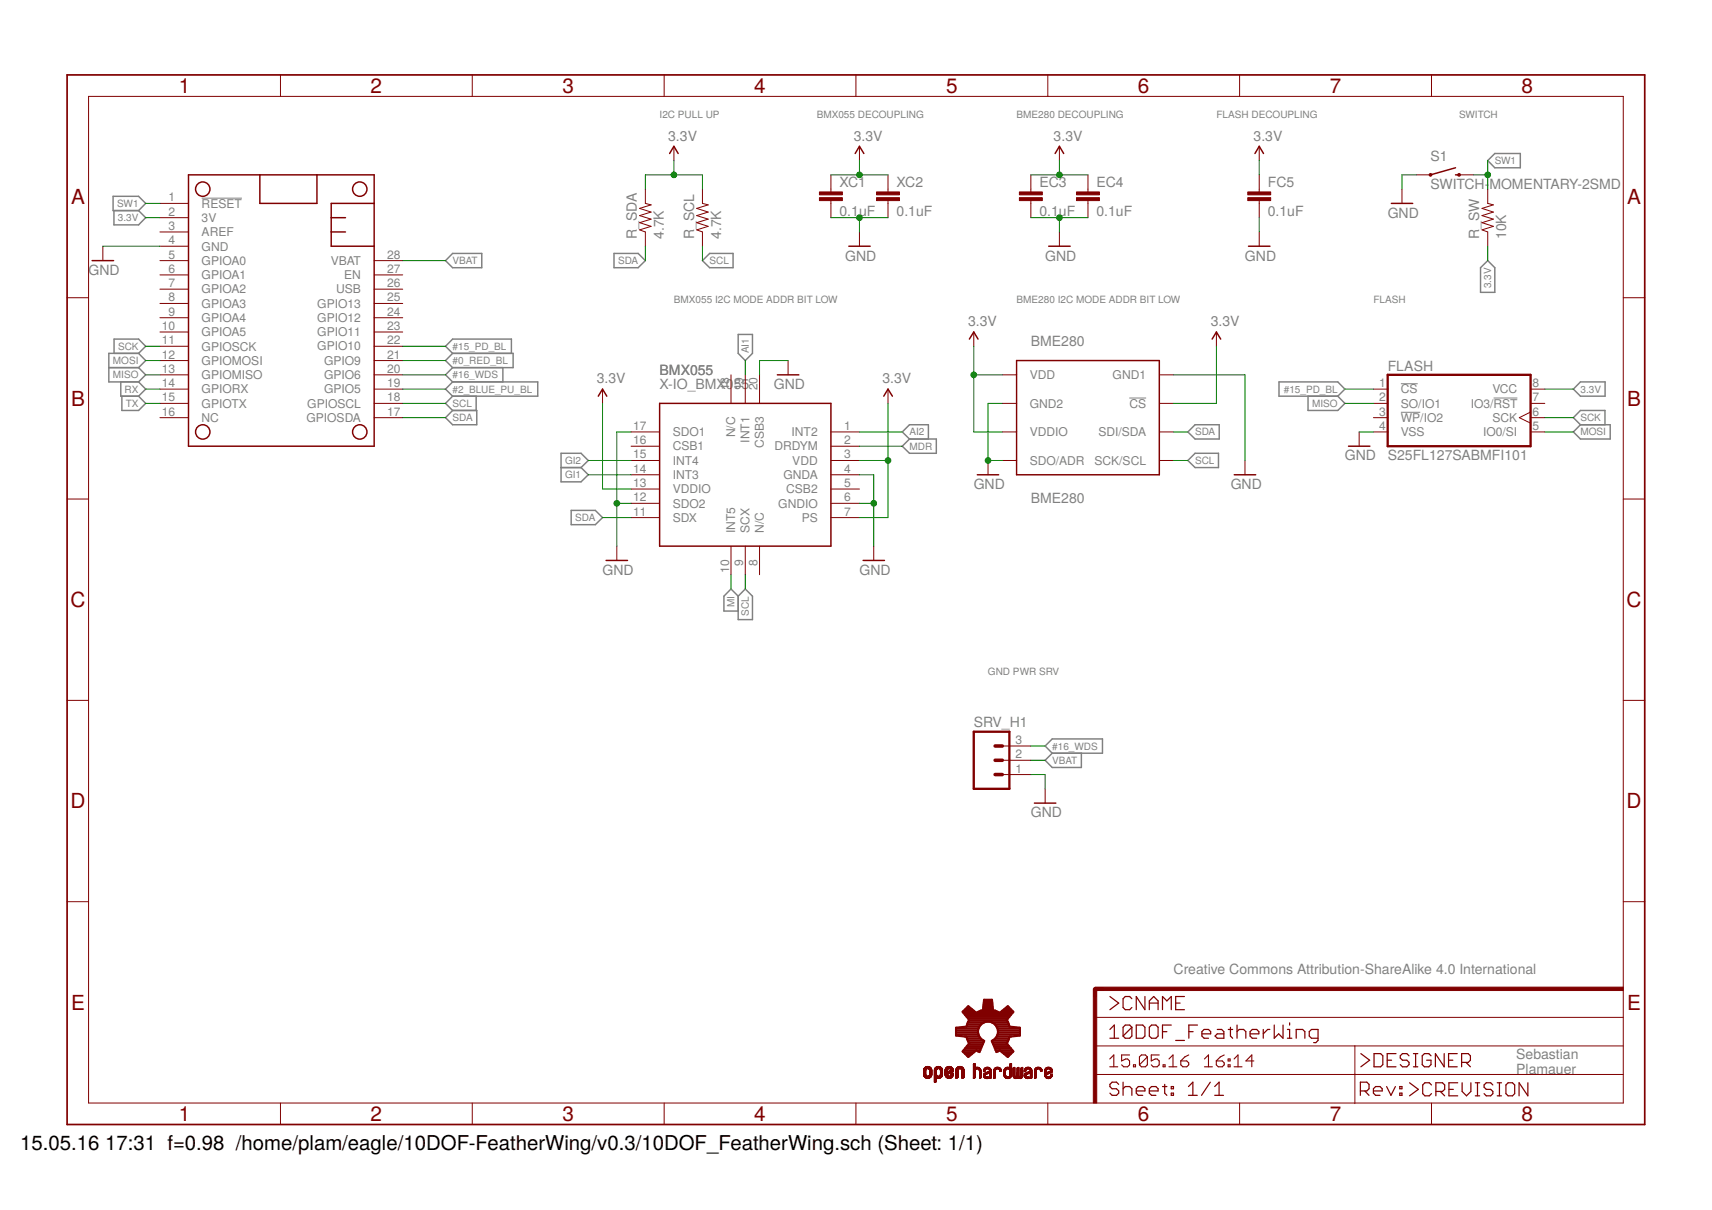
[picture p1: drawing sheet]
<svg xmlns="http://www.w3.org/2000/svg" width="297mm" height="210mm" viewBox="0 0 297 210" stroke-linecap="round" stroke-linejoin="round" font-family="sans-serif">
<path d="M35 34.4h7M195.9 69h3M243.1 66.6h2.9M243.1 71.5h3.3M259.1 69h4.2" fill="none" stroke="#808080" stroke-width=".17"/>
<g fill="none" stroke="#808080" stroke-width=".25">
<path d="M19.6 34.1h4.4l1.3 1.2-1.3 1.2h-4.4zM19.8 36.5v2.5h4.2l1.3-1.2-1.3-1.3M258.1 27.9l1.3-1.3h4.4v2.5h-4.4zM78.5 44h5.1v2.4h-5.1l-1.2-1.2zM106.5 44h4.2l1.3 1.2-1.3 1.2h-4.2zM121.9 45.2l1.2-1.2h4.1v2.4h-4.1zM128.1 58h2.5v3.3l-1.3 1.2-1.2-1.2zM256.9 46.4l1.2-1.2 1.3 1.2v4.3h-2.5zM18.9 63.8h5.1M19.8 61.3v-2.5h4.2l1.3 1.3-1.3 1.2M21 66.3v2.4h3M21.1 68.7v2.5h2.9l1.3-1.2-1.3-1.3"/>
<path d="M24 61.3h-5.1v5h5.1M24 66.3l1.3 1.2-1.3 1.2M24 63.8l1.3 1.2-1.3 1.3M24 61.3l1.3 1.2-1.3 1.3M78.5 71.2h4.2v2.5h-4.2l-1.2-1.2zM78.5 68.7l-1.2 1.3 1.2 1.2M78.5 66.3h14.8v2.4h-14.8M78.5 61.3h10.5v2.5h-10.5M78.5 61.3l-1.2-1.2 1.2-1.3h10.2v2.5M78.5 66.3l-1.2 1.2 1.2 1.2M78.5 63.8l-1.2 1.2 1.2 1.3M78.5 61.3l-1.2 1.2 1.2 1.3"/>
<path d="M82.6 68.7v2.5M87.2 63.8v2.5M97.3 78.6h3.5l1.3 1.3-1.3 1.2 1.3 1.3-1.3 1.2h-3.5zM157.8 76.2l-1.3-1.3 1.3-1.2h3.3v2.5M157.8 76.2h4.7v2.4h-4.7l-1.3-1.2zM206.1 79.9l1.2-1.3h4.1v2.5h-4.1zM207.3 73.7h4.2v2.5h-4.2l-1.2-1.3zM221.9 66.3h10.2l1.2 1.2-1.2 1.2h-10.2zM226.9 68.7v2.5h5.2l1.2-1.2-1.2-1.3M274.2 73.7l-1.2-1.2 1.2-1.3h4.3v2.5M274.2 73.7h5.2v2.5h-5.2l-1.2-1.3zM274.2 66.3h4.3v2.4h-4.3l-1.2-1.2z"/>
<path d="M97.3 81.1h3.5M99.1 88.5h4.2l1.2 1.3-1.2 1.2h-4.2zM128.1 103.4l-1.3-1.2-1.2 1.2v2.6h2.5M129.3 102.2l1.3 1.2v4.1h-2.5v-4.1zM181.3 129.4l1.3-1.2h8.7v2.5h-8.7zM182.6 130.7l-1.3 1.2 1.3 1.2h5v-2.4"/>
</g>
<g fill="none" stroke="#800000" stroke-width=".25">
<path d="M32.7 30.3h32.2v47.1h-32.2zM45.1 30.3v5h9.9v-5M57.5 37.8h2.4M64.9 35.3h-7.4v7.4h7.4M116.2 26.6l.7-1.2 .8 1.2M148.4 26.6l.7-1.2 .8 1.2M183.1 26.6l.7-1.2 .8 1.2M217.7 26.6l.8-1.2 .7 1.2M241.4 35.3h3.7M252.5 30.3h.7M252.5 29.1l-4.3 1.2M16 45.2h3.7"/>
<path d="M57.5 40.2h2.4M147.3 42.7h3.7M168.2 58.8l.8-1.2 .7 1.2M181.9 42.7h3.8M210.3 58.8l.8-1.2 .7 1.2M216.6 42.7h3.7M103.8 68.7l.7-1.2 .8 1.2M114.4 70h29.8v24.7h-29.8zM134.9 65h3.7M153.3 68.7l.8-1.2 .7 1.2M176.4 62.5h24.7v19.9h-24.7zM234 77.4h3.7"/>
<path d="M105.2 97.2h3.7M149.8 97.2h3.7M169.6 82.4h3.7M214.1 82.4h3.8M179.5 139.3h3.7"/>
<circle cx="35.2" cy="32.8" r="1.25"/>
<circle cx="62.4" cy="32.8" r="1.25"/>
<circle cx="35.2" cy="74.9" r="1.25"/>
<circle cx="62.4" cy="74.9" r="1.25"/>
</g>
<g fill="none" stroke="#800000" stroke-width=".17">
<path d="M15.4 16.7h266.2v174.6h-266.2zM48.7 13v3.7M81.9 13v3.7M115.2 13v3.7M148.5 13v3.7M181.8 13v3.7M215.1 13v3.7M248.4 13v3.7M27.7 35.3h5M27.7 37.8h5M112 32.8v2.5l1 .2-2 .7 2 .6-2 .6 2 .6-2 .6 2 .7-2 .6 1 .3v2.5M116.9 25.4v2.5"/>
<path d="M121.9 32.8v2.5l1 .2-2 .7 2 .6-2 .6 2 .6-2 .6 2 .7-2 .6 1 .3v2.5M144.2 30.3v3M144.2 34.8v3M149.1 25.4v2.5M154.1 30.3v3M154.1 34.8v3M178.9 30.3v3M178.9 34.8v3M183.8 25.4v2.5M188.8 30.3v3M188.8 34.8v3M218.5 25.4v2.5"/>
<path d="M218.5 30.3v3M218.5 34.8v3M243.2 32.8v2.5M245.7 30.3h2.5M253.2 30.3h2.5M258.1 32.8v2.5l1 .2-2 .7 2 .6-2 .6 2 .6-2 .6 2 .7-2 .6 1 .3v2.5M11.6 51.6h3.8M17.8 42.7v2.5M27.7 40.2h5M27.7 42.7h5M27.7 45.2h5M27.7 47.7h5"/>
<path d="M27.7 50.2h5M27.7 52.6h5M27.7 55.1h5M27.7 57.6h5M64.9 45.2h5M64.9 47.7h5M64.9 50.2h5M64.9 52.6h5M64.9 55.1h5M64.9 57.6h5M149.1 40.2v2.5M169 57.6v2.5"/>
<path d="M183.8 40.2v2.5M211.1 57.6v2.5M218.5 40.2v2.5M281.6 51.6h3.8M27.7 60.1h5M27.7 62.5h5M27.7 65h5M27.7 67.5h5M27.7 70h5M27.7 72.5h5M64.9 60.1h5M64.9 62.5h5"/>
<path d="M64.9 65h5M64.9 67.5h5M64.9 70h5M64.9 72.5h5M104.5 67.5v2.5M109.5 77.4h4.9M109.5 74.9h4.9M109.5 79.9h4.9M126.8 65v5M129.3 65v5M131.8 65v5M136.7 62.5v2.5"/>
<path d="M144.2 77.4h4.9M144.2 74.9h4.9M144.2 79.9h4.9M154.1 67.5v2.5M171.4 79.9v2.5M173.9 65h2.5M173.9 70h2.5M173.9 74.9h2.5M173.9 79.9h2.5M201.1 65h2.5M201.1 70h2.5M201.1 74.9h2.5"/>
<path d="M201.1 79.9h2.5M216 79.9v2.5M235.8 74.9v2.5M238.3 67.5h2.5M238.3 70h2.5M238.3 72.5h2.5M238.3 74.9h2.5M265.6 67.5h2.4M265.6 70h2.4M265.6 72.5h2.4M265.6 74.9h2.4M265.6 71.5l-2 1 2 .9"/>
<path d="M11.6 86.6h3.8M107 94.7v2.5M109.5 84.8h4.9M109.5 82.4h4.9M109.5 87.3h4.9M109.5 89.8h4.9M126.8 94.7v5M129.3 94.7v5M131.8 94.7v5M144.2 84.8h4.9M144.2 82.4h4.9M144.2 87.3h4.9"/>
<path d="M144.2 89.8h4.9M151.6 94.7v2.5M281.6 86.6h3.8M11.6 121.5h3.8M173.9 134.4h5M173.9 131.9h5M173.9 129.4h5M181.3 136.8v2.5M281.6 121.5h3.8M11.6 156.4h3.8M281.6 156.4h3.8M190 176.5h91.6"/>
<path d="M48.7 191.3v3.8M81.9 191.3v3.8M115.2 191.3v3.8M148.5 191.3v3.8M160.3 186.4h.3M160.3 186.5h.4M160.3 186.3h.3M160.3 186.2h.3M160.3 186.1h.3M160.3 186h.3M160.3 185.9h.3M160.3 185.8h.3"/>
<path d="M160.3 185.7h.3M160.3 185.6h.3M160.3 186.6h.5M160.3 186.5l.4 .1M160.3 185.5h.4M160.3 185.5h.5M160.3 186.7h1.3M160.3 185.4h1.3M160.4 186.8h1.2M160.4 185.3h1.2M160.4 185.3h1.1M160.4 186.8h1.1"/>
<path d="M160.4 185.2h1.1M160.4 186.9h1.1M160.5 186.9h.9M160.5 185.1h.9M160.6 185.1h.8M160.6 187h.7M160.7 185.6h-.4M160.7 185.1h.6M160.7 187h.5M160.7 185.5h-.4M160.8 185h.3M160.8 185.4h-.5"/>
<path d="M160.8 187.1h.3M161.1 185.4h.5M161.1 186.6h.5M161.2 186.6h.4M161.2 185.5h.4M161.3 186.5h.3M161.3 186.5h.4M161.3 185.6h.4M161.3 186.4h.4M161.3 186.3h.4M161.3 186.2h.4M161.3 186.1h.4"/>
<path d="M161.3 186h.4M161.3 185.9h.4M161.3 185.8h.4M161.3 185.7h.4M162.1 186.4h.4M162.1 187.7h.2M162.1 187.6h.4M162.1 187.5h.4M162.1 187.4h.4M162.1 187.3h.4M162.1 187.2h.4M162.1 187.1h.4"/>
<path d="M162.1 186.9h1.2M162.1 186.8h1.3M162.1 186.7h1.4M162.1 186.6h.6M162.1 186.6h.5M162.1 186.5l.5 .1M162.1 186.5h.4M162.1 186.3h.4M162.1 186.2h.4M162.1 186.1h.4M162.1 186h.4M162.1 185.9h.4"/>
<path d="M162.1 185.8h.4M162.1 185.7h.4M162.2 185.4h.5M162.2 185.4h1.2M162.2 185.3h1.2M162.3 185.3h1.1M162.3 185.2h1M162.4 185.1h.9M162.4 187.7h-.3M162.4 185.1h.8M162.5 187.6l-.4 .1M162.5 185.6l-.4 .1"/>
<path d="M162.5 185.6h-.4M162.5 185.1h.6M162.5 185.5l-.4 .1M162.6 185.5h-.5M162.6 185.5h-.4M162.6 185h.4M162.7 187.1h.3M163 186.6h.5M163 185.4h.5M163 185.5h.5M163.1 187h-1M163.1 185.5h.4"/>
<path d="M163.1 186.5h.4M163.1 185.6h.4M163.2 186.4h.3M163.2 185.7h.3M163.2 185.6h.3M163.2 186.3h.3M163.2 186.2h.3M163.2 186.1h.3M163.2 186h.3M163.2 185.9h.3M163.2 185.8h.3M163.2 187h-1.1"/>
<path d="M163.2 186.9l-1.1 .1M163.3 186.9h-1.2M163.4 186.8h-1.3M163.4 186.7l-1.3 .1M163.5 185.4h-1.3M163.5 186.5l-.4 .1M164 186.5h.4M164 186.4h.4M164 185.9h1.4M164 185.9h.3M164 185.8h.3M164 185.7h.3"/>
<path d="M164 185.6h.4M164 186.6h.5M164 186.5l.4 .1M164 186.7h1.3M164 185.4h1.4M164.1 186.7h1.2M164.1 185.4h1.2M164.1 185.3h1.2M164.1 186.8h1.2M164.1 186.8h1.1M164.1 185.2h1.1M164.2 186.9h1"/>
<path d="M164.2 185.2h1M164.3 185.1h.8M164.3 187h.8M164.4 185.7h-.4M164.4 185.6l-.4 .1M164.4 185.1h.6M164.4 186.4h-.4M164.4 187h.5M164.4 185.5h-.4M164.5 186.3l-.5 .1M164.5 185.5h-.5M164.5 185.9h.9"/>
<path d="M164.5 185h.3M164.5 187.1h.3M164.5 186.3h-.5M164.5 185.4h-.5M164.6 185.8h.8M164.7 186.2l-.7 .1M164.7 185.8h.7M164.7 186.2h-.7M164.8 185.7h.6M164.8 185.4h.6M164.9 186.2h-.9M164.9 185.5h.5"/>
<path d="M165 186.5h.4M165 186.1h-1M165 185.7h.4M165 185.5h.4M165 185.6h.4M165 186.4h.4M165 186.3h.4M165.1 186.3h.3M165.1 186.9l-.8 .1M165.1 186l-1.1 .1M165.2 186.2h.2M165.2 186h-1.2"/>
<path d="M165.3 186.2h.1M165.4 186.6h-.6M165.4 185.9l-1.4 .1M165.4 186.6h-.5M165.8 186.4h.4M165.8 187h.3M165.8 186.9h.4M165.8 186.8h.4M165.8 186.7h.4M165.8 186.6h.4M165.8 186.5h.4M165.8 186.3h.4"/>
<path d="M165.8 186.2h.4M165.8 186.1h.4M165.8 186h.4M165.8 185.9h.4M165.8 185.8h.4M165.8 185.7h.4M165.9 187h.1M165.9 185.5h.4M165.9 185.4h1.3M165.9 185.3h1.3M166 185.3h1.1M166 185.2h1.1"/>
<path d="M166.1 185.2h.9M166.1 185.1h.9M166.2 185.1h.7M166.2 186.9l-.4 .1M166.2 186.9h-.4M166.2 185.6h-.4M166.2 185.1h.6M166.3 185.5h-.4M166.4 185h.3M166.4 185.4h-.5M166.7 185.4h.5M166.8 185.5h.4"/>
<path d="M166.8 185.5h.5M166.9 186.4h.4M166.9 187h.3M166.9 186.9h.4M166.9 186.8h.4M166.9 186.7h.4M166.9 186.6h.4M166.9 186.5h.4M166.9 186.3h.4M166.9 186.2h.4M166.9 186.1h.4M166.9 186h.4"/>
<path d="M166.9 185.9h.4M166.9 185.8h.4M166.9 185.7h.4M166.9 185.6l.4 .1M166.9 185.6h.4M166.9 187h.2M167.2 185.4h-1.3M167.2 186.9l-.3 .1M167.3 186.9h-.4M168.9 184.6h.3M168.9 186.4h.3M168.9 187.1h.1"/>
<path d="M168.9 186.9h.2M168.9 186.9h.3M168.9 186.8h.3M168.9 186.7h.3M168.9 186.6h.3M168.9 186.5h.3M168.9 186.3h.3M168.9 186.2h.3M168.9 186.1h.3M168.9 186h.3M168.9 185.9h.3M168.9 185.8h.3"/>
<path d="M168.9 185.7h.3M168.9 185.5h.4M168.9 185.4h1.2M168.9 185.3l1.2 .1M168.9 185.3h1.1M168.9 185.3h1M168.9 185.2h1M168.9 185.2h.3M168.9 185.1h.3M168.9 185h.3M168.9 184.9h.3M168.9 184.8h.3"/>
<path d="M168.9 184.7h.3M168.9 184.5h.3M169 184.5h.1M169.1 187h-.2M169.2 186.9h-.3M169.2 185.6l-.3 .1M169.2 185.6h-.3M169.3 185.2h.5M169.3 185.5h-.4M169.4 185.5h-.5M169.4 185.1h.3M169.5 185.4h-.6"/>
<path d="M169.6 185.4h.5M169.7 185.5h.4M169.8 185.5h.4M169.9 185.6h.3M169.9 185.8h.3M169.9 185.7h.3M169.9 186.4h.3M169.9 187.1h.1M169.9 186.9h.3M169.9 186.8h.3M169.9 186.7h.3M169.9 186.6h.3"/>
<path d="M169.9 186.5h.3M169.9 186.3h.3M169.9 186.2h.3M169.9 186.1h.3M169.9 186h.3M169.9 185.9h.3M170.1 187h-.2M170.2 187h-.3M170.2 186.9h-.3M170.6 186.7h.4M170.6 186.6h.3M170.7 186.8h.4"/>
<path d="M170.7 186.7l.3 .1M170.7 185.9h.1M170.7 185.7h.2M170.7 185.6h.3M170.7 186.8h.8M170.7 186.9h.8M170.8 186.9h.7M170.8 185.4h1.1M170.8 186.9l.7 .1M170.8 187h.7M170.8 185.9h-.2M170.8 185.3l1 .1"/>
<path d="M170.9 185.3h.9M170.9 185.8h-.3M170.9 185.3h.8M170.9 186.1h1.1M170.9 187h.6M170.9 186.5l-.3 .1M170.9 185.7h-.2M170.9 185.2h.8M171 186.5h-.4M171 186.5h-.3M171 187.1h.5M171 186.4h-.3"/>
<path d="M171 186.1h1M171 185.5l-.3 .1M171 185.2h.6M171.1 186.4h-.4M171.1 186.1h.9M171.1 185.5h-.4M171.1 185.1h.4M171.2 186.3l-.5 .1M171.2 187.1h-.1M171.2 186h.8M171.2 185.4h-.4M171.3 187.1h.1"/>
<path d="M171.3 186.3h-.6M171.3 186h.7M171.4 186.8h.1M171.4 185.4h.5M171.4 186.2l-.6 .1M171.4 185.9h.6M171.5 185.5h.4M171.5 186.2h-.7M171.5 185.9h.5M171.6 185.5h.3M171.6 185.8h.4M171.6 185.6h.4"/>
<path d="M171.7 185.8h.3M171.7 185.6h.3M171.7 186.4h.3M171.7 186.9h.3M171.7 186.8h.3M171.7 186.7h.3M171.7 186.6h.3M171.7 186.5h.3M171.7 186.3h.3M171.7 186.2h.3M171.7 185.7h.3M171.7 187.1h.1"/>
<path d="M171.9 187h-.2M172 187h-.3M172 186.2h-1.2M172.4 186.4h.3M172.4 187.1h.1M172.4 186.9h.3M172.4 186.8h.3M172.4 186.7h.3M172.4 186.6h.3M172.4 186.5h.3M172.4 186.3h.3M172.4 186.2h.3"/>
<path d="M172.4 186.1h.3M172.4 186h.3M172.4 185.9h.3M172.4 185.8h.3M172.4 185.7h.3M172.4 185.6h.3M172.4 185.5h.4M172.5 185.5h.4M172.5 185.4h1.1M172.6 185.4h1M172.6 187h-.2M172.6 185.3h1"/>
<path d="M172.7 185.3h.8M172.7 187h-.3M172.7 185.2h.7M172.8 185.6h-.4M172.8 185.2h.6M172.8 185.5h-.3M172.9 185.1h.3M173 185.4h-.5M173.1 185.4h.6M173.2 185.5h.5M173.3 185.5h.4M173.4 185.5h.3"/>
<path d="M173.4 185.6h.3M173.4 185.6l.3 .1M173.4 185.7h.3M173.5 185.7h.2M173.6 185.9h-.1M173.7 185.8h-.2M174.2 186.4h.3M174.2 186.3h.3M174.2 186.2h.3M174.2 186.1h.3M174.2 186h.3M174.2 185.9h.3"/>
<path d="M174.2 185.8h.3M174.2 186.5h.3M174.2 185.7h.3M174.2 186.6h.3M174.2 186.7h.4M174.2 185.5h.4M174.2 186.8h.5M174.2 186.7l.4 .1M174.3 186.8h1.1M174.3 186.9h1.1M174.3 185.4h1.2M174.3 186.9h1"/>
<path d="M174.4 185.3h1.1M174.4 186.9h.9M174.5 187h.8M174.5 185.2h1M174.5 187h.7M174.5 185.6l-.3 .1M174.5 185.6h-.3M174.6 185.2h.5M174.6 187.1h.5M174.6 185.5h-.4M174.7 185.5h-.5M174.7 185.1h.3"/>
<path d="M174.8 187.1h.1M174.8 185.4h-.5M174.9 187.1h.1M174.9 185.4h.6M175 185.5h.5M175.1 186.8h.4M175.1 185.5h.4M175.2 185.6h.3M175.2 186.6h.3M175.2 185.2h.3M175.2 186.4h.3M175.2 186.5h.3"/>
<path d="M175.2 186.3h.3M175.2 186.2h.3M175.2 186.1h.3M175.2 186h.3M175.2 185.9h.3M175.2 185.8h.3M175.2 185.7h.3M175.2 185.1h.3M175.2 185h.3M175.2 184.9h.3M175.2 184.8h.3M175.2 184.7h.3"/>
<path d="M175.2 184.6h.3M175.3 184.5h.2M175.4 184.5h.1M175.5 186.8h-.5M175.5 186.7h-.4M175.5 186.6h-.3M175.5 186.5l-.3 .1M175.8 186.4h.3M175.8 186.7l.3 .1M175.8 186.7h.3M175.8 186.6h.3M175.8 186.5h.3"/>
<path d="M175.8 186.3h.3M175.8 186.2h.3M175.8 186.1h.3M175.8 186h.3M175.8 185.9h.3M175.8 185.8h.3M175.8 185.7h.3M175.8 185.6h.3M175.8 185.5h.3M175.8 185.4h.3M175.8 185.3h.3M175.8 186.8h.4"/>
<path d="M175.8 186.8h1.6M175.8 185.2h.3M175.9 186.9h1.5M175.9 186.9h1.4M175.9 187h1.4M175.9 185.2h.2M176 187h.5M176.1 187.1h.4M176.2 187.1h.1M176.3 187.1h.1M176.4 186.8h.5M176.4 186.8h.4"/>
<path d="M176.4 186.4h.4M176.4 186.7h.4M176.4 186.6h.4M176.4 186.5h.4M176.4 186.3h.4M176.4 186.2h.4M176.5 186.5h.3M176.5 186.4h.3M176.5 186.1h.3M176.5 186h.3M176.5 185.9h.3M176.5 185.8h.3"/>
<path d="M176.5 185.7h.3M176.5 185.6h.3M176.5 185.5h.3M176.5 185.4h.3M176.5 185.3h.3M176.5 185.2h.3M176.6 185.2h.2M176.7 187h.5M176.7 187.1h.5M177 187.1h.1M177 186.8h.4M177.1 186.7h.3"/>
<path d="M177.1 186.6h.3M177.2 186.4h.2M177.2 186.5h.2M177.2 186.3h.2M177.2 186.2h.2M177.2 186.1h.2M177.2 186h.2M177.2 185.9h.2M177.2 185.8h.2M177.2 185.7h.2M177.2 185.6h.2M177.2 185.5h.2"/>
<path d="M177.2 185.4h.2M177.2 185.3h.2M177.2 185.2h.2M177.3 185.2h.1M177.7 186.7h.4M177.7 186.6h.3M177.7 186.5h.3M177.7 186.5h.4M177.7 185.9h.1M177.7 185.7h.3M177.7 186.7l.4 .1M177.8 186.8h.4"/>
<path d="M177.8 186.8h.7M177.8 186.9h.8M177.9 185.4h1M177.9 186.9l.7 .1M177.9 185.9h-.2M177.9 187h.7M177.9 185.3h1M178 185.8h-.3M178 185.3h.8M178 187h.6M178 185.6l-.3 .1M178 185.2h.8"/>
<path d="M178.1 187.1h.5M178.1 185.6h-.3M178.1 186.4h-.4M178.1 186.1h.9M178.1 185.5l-.3 .1M178.1 185.2h.6M178.2 185.5h-.4M178.2 185.1h.4M178.2 187.1h.2M178.3 186.3l-.5 .1M178.3 186h.7M178.3 185.4h-.5"/>
<path d="M178.3 186.3h-.5M178.4 186h.6M178.4 186.8h.1M178.4 185.4h.5M178.5 186.2l-.7 .1M178.5 185.9h.5M178.5 185.5h.5M178.6 186.2h-.7M178.6 185.9h.4M178.6 185.5h.4M178.7 186.2h-.8M178.7 185.5h.3"/>
<path d="M178.7 185.8h.3M178.7 185.6h.3M178.8 186.2h.2M178.8 185.8h.2M178.8 185.7h.2M178.8 186.4h.2M178.8 187.1h.1M178.8 186.9h.2M178.8 186.8h.2M178.8 186.7h.2M178.8 186.6h.2M178.8 186.5h.2"/>
<path d="M178.8 186.3h.2M179 187h-.2M179 186.1h-1M179.5 186.4h.2M179.5 187.1h.1M179.5 186.9h.2M179.5 186.8h.2M179.5 186.7h.2M179.5 186.6h.2M179.5 186.5h.2M179.5 186.3h.2M179.5 186.2h.2"/>
<path d="M179.5 186.1h.2M179.5 186h.2M179.5 185.9h.2M179.5 185.8h.2M179.5 185.7h.3M179.6 185.4h1.1M179.7 187h-.2M179.7 185.3h.9M179.8 185.2h.7M179.8 185.6l-.3 .1M179.8 185.6h-.3M179.9 185.2h.5"/>
<path d="M179.9 185.5l-.4 .1M179.9 185.5h-.4M180 185.1h.3M180 185.5h-.4M180.1 185.4h-.5M180.2 185.4h.5M180.3 185.5h.4M180.4 185.5h.4M180.4 185.5l.4 .1M180.5 185.6h.3M180.5 185.7h.3M180.7 185.9h-.1"/>
<path d="M180.8 185.8h-.3M181.3 186.5h.3M181.3 186.5h.2M181.3 186.1h1M181.3 186h.3M181.3 186h.2M181.3 185.9h.2M181.3 185.8h.2M181.3 185.7h.2M181.3 186.7h.4M181.3 186.6h.3M181.3 185.6h.3"/>
<path d="M181.3 185.5h.3M181.3 186.7l.4 .1M181.3 186.8h.5M181.4 186.8h1.1M181.4 185.4h1.1M181.4 186.9h1M181.4 185.4h1M181.4 185.3h1M181.5 186.9h.9M181.5 187h.8M181.5 185.3h.8M181.5 185.2h.8"/>
<path d="M181.6 186.5h-.3M181.6 185.7h-.3M181.6 187h.6M181.6 186.4h-.3M181.6 185.6h-.3M181.6 185.2h.6M181.7 186.4h-.4M181.7 187.1h.5M181.7 185.5h-.4M181.7 185.1h.4M181.8 186.3l-.5 .1M181.8 191.3v3.8"/>
<path d="M181.8 187.1h.1M181.8 186.3h-.5M181.8 185.4h-.4M181.9 187.1h.1M182 186.2l-.7 .1M182 185.9h.6M182 185.4h.5M182 186.2h-.7M182.1 186.8h.4M182.1 185.5h.4M182.1 185.8h.5M182.2 186.2h-.9"/>
<path d="M182.2 185.5h.3M182.2 185.8h.4M182.2 185.6h.4M182.2 186.6h.3M182.2 186.6h.4M182.2 186.1h-.9M182.3 185.7h.3M182.3 186.5h.3M182.3 186.4h.3M182.4 186.4h.2M182.5 186l-.8 .1M182.5 186.7l-.4 .1"/>
<path d="M182.5 186h-.7M182.5 186.7h-.3M182.6 185.9l-.8 .1M182.6 186.5l-.3 .1M190 186.4h91.6M190 181.4h91.6M215.1 191.3v3.8M235.1 181.4v10.1M248.4 191.3v3.8"/>
</g>
<g fill="#800000" stroke="#800000" stroke-width=".17">
<path d="M189.7 171.5h.6v19.8h-.6z"/>
<path d="M190 171.2h91.6v.6h-91.6z"/>
<path d="M142.2 34.3h4v.5h-4z"/>
<path d="M142.2 33.3h4v.5h-4z"/>
<path d="M152.1 34.3h4v.5h-4z"/>
<path d="M152.1 33.3h4v.5h-4z"/>
<path d="M176.9 34.3h3.9v.5h-3.9z"/>
<path d="M176.9 33.3h3.9v.5h-3.9z"/>
<path d="M186.8 34.3h4v.5h-4z"/>
<path d="M186.8 33.3h4v.5h-4z"/>
<path d="M216.5 34.3h4v.5h-4z"/>
<path d="M216.5 33.3h4v.5h-4z"/>
</g>
<path d="M172.7 129.4h1.2M172.7 131.9h1.2M172.7 134.4h1.2M191.2 171.5h-1.2v1.3" fill="none" stroke="#800000" stroke-width=".61"/>
<g fill="none" stroke="#800000" stroke-width=".21">
<path d="M192.6 178.6l.7-.8v2.3M192.6 172.9l1.5 1.1-1.5 1.2M196.4 173.2l-.4-.3h-.8l-.3 .3v1.6l.3 .4h.8l.4-.4M196.4 178.2v1.5l-.4 .4h-.8l-.3-.4M196.4 178.2l-.4-.4h-.8l-.3 .4v1.5M196.4 178.2l-1.5 1.5M197.1 177.8h1.2l.3 .4v1.5l-.3 .4h-1.2zM198.6 172.9v2.3l-1.5-2.3v2.3M199.4 178.2l.4-.4h.8l.3 .4v1.5l-.3 .4h-.8l-.4-.4zM199.4 175.2v-1.6l.8-.7 .7 .7v1.6M199.4 174h1.5M201.7 175.2v-2.3l.8 .7 .7-.7v2.3"/>
<path d="M201.7 179h.8M203.2 177.8h-1.5v2.3M204 174h.7M205.5 172.9h-1.5v2.3h1.5M206.3 179h.7M207.8 177.8h-1.5v2.3M208.5 179.3h1.6v-.3l-.4-.4h-.8l-.4 .4v.7l.4 .4h.8M211.2 178.6h.8l.3 .4v1.1h-1.1l-.4-.4 .4-.4h1.1M213.1 178.6h.8M213.5 178.2v1.5l.4 .4M214.6 179l.4-.4h.8l.4 .4v1.1M214.6 177.8v2.3"/>
<path d="M216.9 179.3h1.5v-.3l-.4-.4h-.7l-.4 .4v.7l.4 .4h.7M219.2 178.6v1.5M220.3 178.6h-.4l-.7 .7M221.1 177.8v2.3l.7-.8 .8 .8v-2.3M223.4 178.6h.4v1.5M223.8 177.4v.4M192.6 180.1h1.5M194.1 188.1l-.4-.4h-.7l-.4 .4v.4l.4 .4h.7l.4 .4v.3l-.4 .4h-.7l-.4-.4M194.9 187.7v2.3M194.9 188.9l.3-.4h.8l.4 .4v1.1M197.1 189.3h1.5v-.4l-.3-.4h-.8l-.4 .4v.7l.4 .4h.8M199.4 189.3h1.5v-.4l-.3-.4h-.8l-.4 .4v.7l.4 .4h.8"/>
<path d="M201.7 188.5h.8M202.1 188.1v1.5l.4 .4M203.2 189.6h.4v.4h-.4zM203.2 188.5h.4v.4h-.4zM204 180.5h1.5M206.2 188.5l.8-.8v2.3M206.2 190h1.5M210 187.7l-1.5 2.3M210.8 190h1.5M210.8 188.5l.7-.8v2.3M223.4 180.1h.7M224.9 180.1v-1.5h1.1l.4 .4v1.1"/>
<path d="M228.7 180.1h-1.2l-.3-.4v-.7l.3-.4h1.2v1.9l-.4 .4h-.4M236 189.3h1.2l.3-.4v-.8l-.3-.4h-1.2v2.3M236.1 182.8l1.5 1.1-1.5 1.2M236.8 189.3l.7 .7M238.3 189.3h1.5v-.4l-.4-.4h-.7l-.4 .4v.7l.4 .4h.7M238.4 182.8h1.1l.4 .4v1.5l-.4 .4h-1.1zM240.6 188.5l.7 1.5 .8-1.5M240.7 183.9h.7M242.2 182.8h-1.5v2.3h1.5M242.9 189.6h.3v.4h-.3zM242.9 188.5h.3v.4h-.3zM244.5 183.2l-.4-.4h-.8l-.3 .4v.3l.3 .4h.8l.4 .4v.4l-.4 .4h-.8l-.3-.4"/>
<path d="M244.6 187.8l1.5 1.2-1.5 1.1M245.2 185.1h.8M245.2 182.8h.8M245.6 182.8v2.3M248.3 183.2l-.4-.4h-.8l-.3 .4v1.5l.3 .4h.8l.4-.4v-.8h-.8M248.4 188.2l-.4-.4h-.8l-.4 .4v1.5l.4 .4h.8l.4-.4M249.1 189.3h1.2l.4-.3v-.8l-.4-.4h-1.2v2.3M249.9 189.3l.8 .8M250.6 182.8v2.3l-1.6-2.3v2.3M251.3 183.9h.8M251.4 189h.8M252.8 182.8h-1.5v2.3h1.5"/>
<path d="M252.9 187.8h-1.5v2.3h1.5M253.6 184.3h1.1l.4-.4v-.7l-.4-.4h-1.1v2.3M253.7 187.8v1.5l.7 .8 .8-.8v-1.5M254.4 184.3l.7 .8M256 187.8h.7M256 190.1h.7M256.3 187.8v2.3M259 188.2l-.4-.4h-.7l-.4 .4v.4l.4 .4h.7l.4 .3v.4l-.4 .4h-.7l-.4-.4M259.8 187.8h.7M259.8 190.1h.7M260.2 187.8v2.3M261.7 187.8h.7l.4 .4v1.5l-.4 .4h-.7l-.4-.4v-1.5z"/>
<path d="M265.1 187.8v2.3l-1.5-2.3v2.3"/>
</g>
<g fill="none" stroke="#800000" stroke-width=".19">
<path d="M192.6 183.7l.7-.7v2.1M192.6 185.1h1.3M196 183h-1.4v1l.7-.3h.3l.4 .3v.7l-.4 .4h-.6l-.4-.4M196.7 184.7h.3v.4h-.3zM199.1 183.3v1.4l-.4 .4h-.7l-.3-.4M199.1 183.3l-.4-.3h-.7l-.3 .3v1.4M199.1 183.3l-1.4 1.4M201.1 183h-1.4v1l.7-.3h.4l.3 .3v.7l-.3 .4h-.7l-.4-.4M201.8 184.7h.3v.4h-.3zM202.8 185.1h1.4M202.8 183.7l.7-.7v2.1M204.9 184h1l.3 .4v.3l-.3 .4h-.7l-.3-.4z"/>
<path d="M206.2 183l-.6 .3-.7 .7M209 185.1h1.4M209 183.7l.7-.7v2.1M211 184h1.1l.3 .4v.3l-.3 .4h-.7l-.4-.4zM212.4 183l-.7 .3-.7 .7M213.1 184.7h.3v.4h-.3zM213.1 183.7h.3v.3h-.3zM214.1 185.1h1.4M214.1 183.7l.7-.7v2.1M217.6 184h-1.4l1-1v2.1"/>
</g>
<path d="M11.6 13h273.8v182.1h-273.8z" fill="none" stroke="#800000" stroke-width=".3"/>
<g fill="none" stroke="#800000" stroke-width=".38">
<path d="M165.9 179.5h3.9M165.9 179.1h3.8M165.9 178.8h3.8M165.9 178.4h3.9M167.2 175.7h8.5M167.2 175.4h1.8M167.4 179.8h2.5M167.4 176.1h8M167.5 175h1.1M167.7 178.1l.5-1.2-1.2-1.4 1-.9 1.4 1.1 1.2-.5 .2-1.8h1.3l.2 1.8 1.2 .5 1.4-1.1 .9 .9-1.1 1.4 .5 1.2M167.7 178.1l-1.8 .2v1.3l1.8 .2 .5 1.2-1.2 1.4 1 .9 1.4-1.1 .5 .3 .9-1.9-.5-.3-.4-.5M167.7 178.1h2.2"/>
<path d="M167.7 176.4h7.4M167.8 177.8h2.4M167.9 174.7h.2M167.9 177.4h2.7M168 176.7h6.8M168.1 177.1h6.7M169.9 179.8a1.74 1.74 0 0 1 1.5-2.6 1.74 1.74 0 0 1 1.5 2.6M170.1 175.4h2.7M170.6 175h1.7M170.6 174.7h1.6M170.6 174.3h1.6M170.7 174h1.5"/>
<path d="M170.7 173.7h1.4M172.2 177.4h2.7M172.7 177.8h2.3M172.9 178.1h2.3M173 179.8h2.5M173.1 179.5h3.9M173.1 178.4h3.9M173.1 179.1h3.9M173.1 178.8h3.9M173.9 175.4h1.8M174.3 175h1M174.7 174.7h.3"/>
<path d="M175.2 178.1l1.8 .2v1.3l-1.8 .2-.5 1.2 1.1 1.4-.9 .9-1.4-1.1-.6 .3-.8-1.9 .7-.5 .1-.3M167.2 182.5h1.8M167.2 182.2h2.9M167.5 182.9h1.1M167.5 181.8h2.7M167.8 181.5h2.6M167.8 180.1h2.3M167.8 183.2h.4M167.9 180.5h2.7M168 181.1h2.5M168.1 180.8h2.5M172.2 180.8h2.6"/>
<path d="M172.3 180.5h2.6M172.3 181.1h2.5M172.5 181.5h2.6M172.6 181.8h2.8M172.7 180.1h2.4M172.7 182.2h2.9M173.8 182.5h1.9M174.2 182.9h1.1M174.6 183.2h.4"/>
</g>
<g fill="none" stroke="#800000" stroke-width=".4">
<path d="M240.8 65h24.8v12.4h-24.8zM169 126.9h6.1v9.9h-6.1z"/>
<circle cx="248.2" cy="30.3" r=".13"/>
<circle cx="253.2" cy="30.3" r=".13"/>
</g>
<g fill="none" stroke="#008000" stroke-width=".17">
<path d="M25.3 37.8h2.4M25.3 35.3h2.4M112 32.8v-2.5h9.9v2.5M116.9 27.9v2.4M144.2 30.3h9.9M144.2 37.8h9.9M149.1 27.9v2.4M149.1 37.8v2.4M178.9 30.3h9.9M178.9 37.8h9.9M183.8 27.9v2.4M183.8 37.8v2.4"/>
<path d="M218.5 27.9v2.4M218.5 37.8v2.4M245.7 30.3h-2.5v2.5M255.7 30.3h2.4M258.1 27.9v4.9M17.8 42.7h9.9M69.9 45.2h7.4M112 42.7v2.5M121.9 42.7v2.5M258.1 42.7v2.5M25.3 70h2.4M25.3 65h2.4"/>
<path d="M25.3 67.5h2.4M25.3 62.5h2.4M25.3 60.1h2.4M69.9 72.5h7.4M69.9 70h7.4M69.9 65h7.4M69.9 67.5h7.4M69.9 62.5h7.4M69.9 60.1h7.4M102.1 79.9h7.4M104.5 70v14.8h5M109.5 74.9h-2.5v19.8"/>
<path d="M129.3 62.5v2.5M136.7 62.5h-4.9v2.5M149.1 74.9h7.4M149.1 79.9h5M149.1 77.4h7.4M154.1 70v19.8h-5M169 60.1v14.8h4.9M169 65h4.9M173.9 70h-2.5v9.9h2.5M203.6 74.9h2.5M203.6 79.9h2.5M203.6 65h12.4v14.9"/>
<path d="M211.1 60.1v9.9h-7.5M233.3 70h5M233.3 67.5h5M235.8 74.9h2.5M268 72.5h5M268 74.9h5M268 67.5h5M102.1 82.4h7.4M104.5 89.8h5M107 87.3h2.5M126.8 99.7v2.5M129.3 99.7v2.5"/>
<path d="M149.1 82.4h2.5v12.3M149.1 87.3h2.5M178.9 134.4h2.4v2.4M178.9 131.9h2.4M178.9 129.4h2.4"/>
</g>
<g fill="#008000" stroke="#008000" stroke-width=".17">
<circle cx="116.9" cy="30.3" r=".49"/>
<circle cx="183.8" cy="30.3" r=".49"/>
<circle cx="149.1" cy="30.3" r=".49"/>
<circle cx="169" cy="65" r=".49"/>
<circle cx="154.1" cy="79.9" r=".49"/>
<circle cx="183.8" cy="37.8" r=".49"/>
<circle cx="149.1" cy="37.8" r=".49"/>
<circle cx="171.4" cy="79.9" r=".49"/>
<circle cx="151.6" cy="87.3" r=".49"/>
<circle cx="107" cy="87.3" r=".49"/>
<circle cx="258.1" cy="30.3" r=".49"/>
</g>
<g font-size="3.6" fill="#800000">
<text x="31" y="16.1">1</text>
<text x="64.3" y="16.1">2</text>
<text x="97.6" y="16.1">3</text>
<text x="130.9" y="16.1">4</text>
<text x="164.2" y="16.1">5</text>
<text x="197.4" y="16.1">6</text>
<text x="230.7" y="16.1">7</text>
<text x="264" y="16.1">8</text>
<text x="12.3" y="35.4">A</text>
<text x="282.3" y="35.4">A</text>
<text x="12.3" y="70.4">B</text>
<text x="282.3" y="70.4">B</text>
<text x="12.2" y="105.3">C</text>
<text x="282.2" y="105.3">C</text>
<text x="12.2" y="140.2">D</text>
<text x="282.2" y="140.2">D</text>
<text x="12.3" y="175.2">E</text>
<text x="282.3" y="175.2">E</text>
<text x="31" y="194.5">1</text>
<text x="64.3" y="194.5">2</text>
<text x="97.6" y="194.5">3</text>
<text x="130.9" y="194.5">4</text>
<text x="164.2" y="194.5">5</text>
<text x="197.4" y="194.5">6</text>
<text x="230.7" y="194.5">7</text>
<text x="264" y="194.5">8</text>
</g>
<g font-size="3.5">
<text x="3.5" y="199.4">15.05.16</text>
<text x="18.2" y="199.4">17:31 f=0.98 /home/plam/eagle/10DOF-FeatherWing/v0.3/10DOF_FeatherWing.sch (Sheet: 1/1)</text>
</g>
<g font-size="2.4" fill="#808080">
<text x="115.9" y="24.4">3.3V</text>
<text x="148.1" y="24.4">3.3V</text>
<text x="182.8" y="24.4">3.3V</text>
<text x="217.5" y="24.4">3.3V</text>
<text x="248.2" y="27.9">S1</text>
<text x="145.7" y="32.4">XC1</text>
<text x="155.6" y="32.4">XC2</text>
<text x="180.3" y="32.4">EC3</text>
<text x="190.2" y="32.4">EC4</text>
<text x="220" y="32.4">FC5</text>
<text x="248.2" y="32.8">SWITCH-</text>
<text x="258.4" y="32.8">MOMENTARY-2SMD</text>
<text x="110.5" y="41.5" transform="rotate(-90 110.5 41.5)">R_SDA</text>
<text x="115.2" y="41.5" transform="rotate(-90 115.2 41.5)">4.7K</text>
<text x="120.4" y="41.5" transform="rotate(-90 120.4 41.5)">R_SCL</text>
<text x="125.1" y="41.5" transform="rotate(-90 125.1 41.5)">4.7K</text>
<text x="145.7" y="37.4">0.1uF</text>
<text x="155.6" y="37.4">0.1uF</text>
<text x="180.3" y="37.4">0.1uF</text>
<text x="190.2" y="37.4">0.1uF</text>
<text x="220" y="37.4">0.1uF</text>
<text x="240.8" y="37.8">GND</text>
<text x="256.7" y="41.5" transform="rotate(-90 256.7 41.5)">R_SW</text>
<text x="261.3" y="41.5" transform="rotate(-90 261.3 41.5)">10K</text>
<text x="15.4" y="47.7">GND</text>
<text x="146.7" y="45.2">GND</text>
<text x="181.3" y="45.2">GND</text>
<text x="216" y="45.2">GND</text>
<text x="168" y="56.6">3.3V</text>
<text x="210.1" y="56.6">3.3V</text>
<text x="114.4" y="65">BMX055</text>
<text x="178.9" y="60.1">BME280</text>
<text x="240.8" y="64.4">FLASH</text>
<text x="103.5" y="66.5">3.3V</text>
<text x="114.4" y="67.5">X-IO_BMX0</text>
<text x="127.3" y="67.5">55</text>
<text x="134.3" y="67.5">GND</text>
<text x="153.1" y="66.5">3.3V</text>
<text x="233.3" y="79.9">GND</text>
<text x="240.8" y="79.9">S25FL127SABMFI101</text>
<text x="168.9" y="84.8">GND</text>
<text x="178.9" y="87.3">BME280</text>
<text x="213.5" y="84.8">GND</text>
<text x="104.5" y="99.7">GND</text>
<text x="149.1" y="99.7">GND</text>
<text x="168.9" y="126.2">SRV_H1</text>
<text x="178.9" y="141.8">GND</text>
<text x="203.6" y="168.9">Creative Commons Attribution-ShareAlike 4.0 International</text>
<text x="263.1" y="183.8">Sebastian</text>
<text x="263.1" y="186.4">Plamauer</text>
</g>
<g font-size="2.1" fill="#808080">
<text x="29.3" y="34.9">1</text>
<text x="29.3" y="37.4">2</text>
<text x="29.3" y="39.9">3</text>
<text x="35" y="36">RESET</text>
<text x="35" y="38.5">3V</text>
<text x="35" y="41">AREF</text>
<text x="29.3" y="42.4">4</text>
<text x="29.3" y="44.9">5</text>
<text x="29.3" y="47.3">6</text>
<text x="35" y="43.5">GND</text>
<text x="35" y="45.9">GPIOA0</text>
<text x="57.4" y="45.9">VBAT</text>
<text x="67.2" y="47.3">27</text>
<text x="67.2" y="44.9">28</text>
<text x="29.3" y="49.8">7</text>
<text x="29.3" y="52.3">8</text>
<text x="35" y="48.4">GPIOA1</text>
<text x="35" y="50.9">GPIOA2</text>
<text x="35" y="53.4">GPIOA3</text>
<text x="55.1" y="53.4">GPIO13</text>
<text x="58.3" y="50.9">USB</text>
<text x="59.7" y="48.4">EN</text>
<text x="67.2" y="52.3">25</text>
<text x="67.2" y="49.8">26</text>
<text x="28.1" y="57.2">10</text>
<text x="28.1" y="59.7">11</text>
<text x="29.3" y="54.8">9</text>
<text x="35" y="55.9">GPIOA4</text>
<text x="35" y="58.3">GPIOA5</text>
<text x="55.1" y="58.3">GPIO11</text>
<text x="55.1" y="55.8">GPIO12</text>
<text x="67.2" y="59.7">22</text>
<text x="67.2" y="57.2">23</text>
<text x="67.2" y="54.8">24</text>
<text x="28.1" y="62.2">12</text>
<text x="28.1" y="64.7">13</text>
<text x="35" y="60.8">GPIOSCK</text>
<text x="35" y="63.3">GPIOMOSI</text>
<text x="35" y="65.8">GPIOMISO</text>
<text x="55.1" y="60.8">GPIO10</text>
<text x="56.2" y="63.3">GPIO9</text>
<text x="56.2" y="65.8">GPIO6</text>
<text x="67.2" y="62.2">21</text>
<text x="67.2" y="64.7">20</text>
<text x="178.7" y="65.8">VDD</text>
<text x="193" y="65.8">GND1</text>
<text x="28.1" y="67.1">14</text>
<text x="28.1" y="69.6">15</text>
<text x="35" y="68.2">GPIORX</text>
<text x="35" y="70.7">GPIOTX</text>
<text x="53.3" y="70.7">GPIOSCL</text>
<text x="56.2" y="68.2">GPIO5</text>
<text x="67.2" y="69.6">18</text>
<text x="67.2" y="67.1">19</text>
<text x="126.5" y="67.7" transform="rotate(-90 126.5 67.7)">18</text>
<text x="129" y="67.7" transform="rotate(-90 129 67.7)">19</text>
<text x="131.4" y="67.7" transform="rotate(-90 131.4 67.7)">20</text>
<text x="178.7" y="70.7">GND2</text>
<text x="195.9" y="70.7">CS</text>
<text x="239.3" y="67.1">1</text>
<text x="239.3" y="69.6">2</text>
<text x="243.1" y="68.2">CS</text>
<text x="243.1" y="70.7">SO/IO1</text>
<text x="255.2" y="70.7">IO3/RST</text>
<text x="258.9" y="68.2">VCC</text>
<text x="265.9" y="69.6">7</text>
<text x="265.9" y="67.1">8</text>
<text x="28.1" y="72.1">16</text>
<text x="35" y="73.2">NC</text>
<text x="53.2" y="73.2">GPIOSDA</text>
<text x="67.2" y="72.1">17</text>
<text x="109.8" y="77.1">16</text>
<text x="109.8" y="74.6">17</text>
<text x="116.7" y="75.7">SDO1</text>
<text x="127.6" y="75.8" transform="rotate(-90 127.6 75.8)">N/C</text>
<text x="130" y="76.8" transform="rotate(-90 130 76.8)">INT1</text>
<text x="132.5" y="77.7" transform="rotate(-90 132.5 77.7)">CSB3</text>
<text x="137.3" y="75.7">INT2</text>
<text x="146.5" y="77.1">2</text>
<text x="146.5" y="74.6">1</text>
<text x="178.7" y="75.7">VDDIO</text>
<text x="190.6" y="75.7">SDI/SDA</text>
<text x="239.3" y="72.1">3</text>
<text x="239.3" y="74.6">4</text>
<text x="243.1" y="73.2">WP/IO2</text>
<text x="243.1" y="75.7">VSS</text>
<text x="257.3" y="75.7">IO0/SI</text>
<text x="259" y="73.2">SCK</text>
<text x="265.9" y="72.1">6</text>
<text x="265.9" y="74.6">5</text>
<text x="109.8" y="82">14</text>
<text x="109.8" y="79.5">15</text>
<text x="116.7" y="78.1">CSB1</text>
<text x="116.7" y="83.1">INT3</text>
<text x="116.7" y="80.6">INT4</text>
<text x="134.4" y="78.1">DRDYM</text>
<text x="135.9" y="83.1">GNDA</text>
<text x="137.5" y="80.6">VDD</text>
<text x="146.5" y="82">4</text>
<text x="146.5" y="79.5">3</text>
<text x="178.7" y="80.6">SDO/ADR</text>
<text x="189.9" y="80.6">SCK/SCL</text>
<text x="109.8" y="87">12</text>
<text x="109.8" y="89.4">11</text>
<text x="109.8" y="84.5">13</text>
<text x="116.7" y="88.1">SDO2</text>
<text x="116.7" y="85.6">VDDIO</text>
<text x="135" y="88">GNDIO</text>
<text x="136.4" y="85.6">CSB2</text>
<text x="146.5" y="84.5">5</text>
<text x="146.5" y="87">6</text>
<text x="146.5" y="89.4">7</text>
<text x="116.7" y="90.5">SDX</text>
<text x="127.6" y="92.5" transform="rotate(-90 127.6 92.5)">INT5</text>
<text x="130.1" y="92.5" transform="rotate(-90 130.1 92.5)">SCX</text>
<text x="132.5" y="92.5" transform="rotate(-90 132.5 92.5)">N/C</text>
<text x="139.1" y="90.5">PS</text>
<text x="126.5" y="99.3" transform="rotate(-90 126.5 99.3)">10</text>
<text x="129" y="98.2" transform="rotate(-90 129 98.2)">9</text>
<text x="131.4" y="98.2" transform="rotate(-90 131.4 98.2)">8</text>
<text x="176.2" y="131.6">2</text>
<text x="176.2" y="129.1">3</text>
<text x="176.2" y="134">1</text>
</g>
<g font-size="1.7" fill="#808080">
<text x="114.4" y="20.4">I2C PULL UP</text>
<text x="141.7" y="20.4">BMX055 DECOUPLING</text>
<text x="176.4" y="20.4">BME280 DECOUPLING</text>
<text x="211.1" y="20.4">FLASH DECOUPLING</text>
<text x="253.2" y="20.4">SWITCH</text>
<text x="259.4" y="28.5">SW1</text>
<text x="20.3" y="35.9">SW1</text>
<text x="20.5" y="38.4">3.3V</text>
<text x="78.5" y="45.8">VBAT</text>
<text x="107.2" y="45.8">SDA</text>
<text x="123.1" y="45.8">SCL</text>
<text x="116.9" y="52.6">BMX055 I2C MODE ADDR BIT LOW</text>
<text x="176.4" y="52.6">BME280 I2C MODE ADDR BIT LOW</text>
<text x="238.3" y="52.6">FLASH</text>
<text x="258.7" y="50" transform="rotate(-90 258.7 50)">3.3V</text>
<text x="19.6" y="65.6">MISO</text>
<text x="19.6" y="63.2">MOSI</text>
<text x="20.5" y="60.7">SCK</text>
<text x="78.5" y="65.6">#16_WDS</text>
<text x="78.5" y="63.2">#0_RED_BL</text>
<text x="78.5" y="60.7">#15_PD_BL</text>
<text x="129.9" y="61.3" transform="rotate(-90 129.9 61.3)">AI1</text>
<text x="21.6" y="68.1">RX</text>
<text x="21.8" y="70.6">TX</text>
<text x="78.5" y="70.6">SCL</text>
<text x="78.5" y="68.1">#2_BLUE_PU_BL</text>
<text x="222.8" y="68.1">#15_PD_BL</text>
<text x="227.7" y="70.6">MISO</text>
<text x="274.2" y="68.1">3.3V</text>
<text x="78.5" y="73.1">SDA</text>
<text x="157.8" y="75.5">AI2</text>
<text x="207.3" y="75.5">SDA</text>
<text x="274.2" y="75.5">MOSI</text>
<text x="274.2" y="73.1">SCK</text>
<text x="98" y="83">GI1</text>
<text x="98" y="80.5">GI2</text>
<text x="157.8" y="78">MDR</text>
<text x="207.3" y="80.5">SCL</text>
<text x="99.8" y="90.4">SDA</text>
<text x="127.5" y="105.3" transform="rotate(-90 127.5 105.3)">MI</text>
<text x="129.9" y="106.8" transform="rotate(-90 129.9 106.8)">SCL</text>
<text x="171.4" y="117">GND PWR SRV</text>
<text x="182.6" y="130">#16_WDS</text>
<text x="182.6" y="132.5">VBAT</text>
</g>
</svg>
